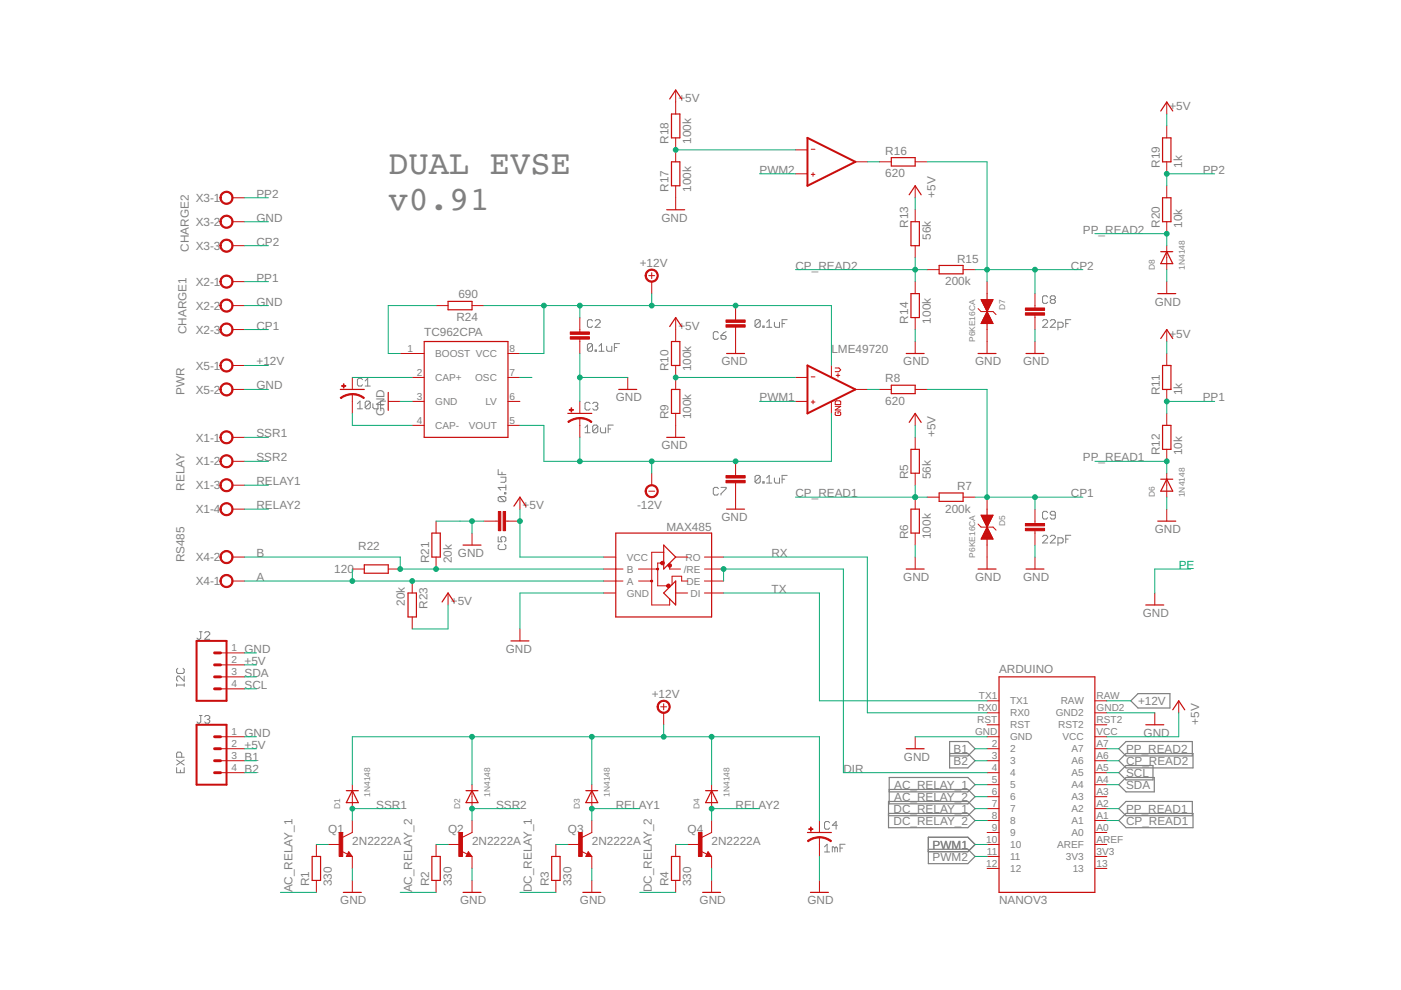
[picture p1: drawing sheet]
<svg xmlns="http://www.w3.org/2000/svg" width="297mm" height="210mm" viewBox="0 0 297 210" stroke-linecap="round" stroke-linejoin="round" font-family="sans-serif">
<g fill="none" stroke="#808080" stroke-width=".21">
<path d="M125.6 68.1l-.3-.3h-.5l-.3 .3v1l.3 .3h.5l.3-.3M125.6 73.1l-.3-.2h-.5l-.3 .2v1.1M125.6 73.1v1.1l-.3 .3h-.5l-.3-.3M125.6 73.1l-1.1 1.1M126.2 74.2h.2v.3h-.2zM126.2 68.1l.2-.3h.6l.3 .3v.2l-1.1 1.1h1.1M127 74.5h1.1M127 73.4l.5-.5v1.6M128.6 73.4v.8l.3 .3h.8v-1.1M130.3 73.7h.5M131.4 72.9h-1.1v1.6M152.3 70.6l-.3-.3h-.5l-.3 .3v1.1l.3 .2h.5l.3-.2"/>
<path d="M152.9 71.1h.8l.2 .3v.3l-.2 .2h-.6l-.2-.2zM153.9 70.3l-1 .8M161.2 68.1l-.3-.3h-.5l-.3 .3v1M161.2 68.1v1l-.3 .3h-.5l-.3-.3M161.2 68.1l-1.1 1M161.7 69.1h.3v.3h-.3zM162.5 69.4h1.1M162.5 68.3l.6-.5v1.6M164.2 68.3v.8l.3 .3h.8v-1.1M165.8 68.6h.6M166.9 67.8h-1.1v1.6M221 68.1l.3-.3h.5l.3 .3v.2l-1.1 1.1h1.1"/>
<path d="M222.1 63l-.3-.3h-.5l-.3 .3v1.1l.3 .2h.5l.3-.2M222.7 68.1l.2-.3h.6l.3 .3v.2l-1.1 1.1h1.1M222.9 63.5l-.2-.3v-.2l.2-.3h.6l.3 .3v.2l-.3 .3M222.9 63.5l-.2 .3v.3l.2 .2h.6l.3-.2v-.3l-.3-.3M222.9 63.5h.6M224.3 69.4h.8l.3-.3v-.5l-.3-.3h-.8v1.7M226 68.6h.5M227 67.8h-1v1.6M75.8 85.6l.5-.6v1.7M75.8 86.7h1.1M76.9 80.5l-.3-.3h-.5l-.3 .3v1.1l.3 .3h.5l.3-.3M77.4 81.9h1.1"/>
<path d="M77.4 80.8l.6-.6v1.7M78.5 85.3v1.1l-.3 .3h-.5l-.3-.3M78.5 85.3l-.3-.3h-.5l-.3 .3v1.1M78.5 85.3l-1.1 1.1M79.1 85.6v.8l.2 .3h.8v-1.1M80.7 85.9h.5M81.8 85h-1.1v1.7M105.6 99.5v1.1h1.7M124 90.7l.6-.6v1.7M124 91.8h1.1M125.1 85.6l-.3-.3h-.5l-.3 .3v1.1l.3 .2h.5l.3-.2M125.7 85.6l.2-.3h.6l.2 .3v.3l-.2 .2"/>
<path d="M126.2 86.1h.3M126.5 86.1l.2 .3v.3l-.2 .2h-.6l-.2-.2M126.7 90.4v1.1l-.2 .3h-.6l-.2-.3M126.7 90.4l-.2-.3h-.6l-.2 .3v1.1M126.7 90.4l-1 1.1M127.3 90.7v.8l.3 .3h.8v-1.1M128.9 91h.6M130 90.1h-1.1v1.7M105.6 113.8v1.1h.8l-.2-.6v-.2l.2-.3h.6l.3 .3v.5l-.3 .3M105.9 105.3l-.3 .2v.6l.3 .3h1.1M105.9 115.4l-.3 .3v.5l.3 .3h1.1l.3-.3v-.5l-.3-.3M105.9 105.3h1.1l.3 .2v.6l-.3 .3"/>
<path d="M105.9 105.3l1.1 1.1M106.2 101.2h1.1v.8l-.3 .3h-.8M106.4 100.1v.5M107 104.5h.3v.2h-.3zM107.3 102.8v1.1M107.3 103.4h-1.7l.6 .5M152.3 103.6l-.3-.3h-.5l-.3 .3v1.1l.3 .3h.5l.3-.3M152.9 103.3h1v.3l-1 1.1v.3M161.2 101.1l-.3-.3h-.5l-.3 .3v1.1M161.2 101.1v1.1l-.3 .2h-.5l-.3-.2M161.2 101.1l-1.1 1.1M161.7 102.2h.3v.2h-.3z"/>
<path d="M162.5 101.3l.6-.5v1.6M162.5 102.4h1.1M164.2 101.3v.9l.3 .2h.8v-1.1M165.8 101.6h.6M166.9 100.8h-1.1v1.6M221 113.8l.3-.3h.5l.3 .3v.2l-1.1 1.1h1.1M222.1 108.7l-.3-.3h-.5l-.3 .3v1.1l.3 .2h.5l.3-.2M222.7 113.8l.2-.3h.6l.3 .3v.2l-1.1 1.1h1.1M223.8 109.2h-.9l-.2-.2v-.3l.2-.3h.6l.3 .3v1.1l-.3 .2h-.6l-.2-.2M224.3 115.1h.8l.3-.2v-.6l-.3-.3h-.8v1.7M226 114.3h.5M227 113.5h-1v1.6"/>
<path d="M42.3 133.9h.5M42.6 133.9v1.4l-.3 .3h-.3l-.2-.3M43.4 134.2l.3-.3h.5l.3 .3v.3l-1.1 1.1h1.1M37.4 145.2h1.7M37.4 145v.5M37.7 141.7l-.3 .3v.5l.3 .3h1.1l.3-.3v-.5l-.3-.3M39.1 143.3v1.1l-1.1-1.1h-.3l-.3 .3v.5l.3 .3M39.1 145v.5M42.3 151.7h.5M42.6 151.7v1.4l-.3 .2h-.3l-.2-.2M43.4 152l.3-.3h.5l.3 .3v.3l-.3 .2M43.9 152.5h.3"/>
<path d="M44.2 152.5l.3 .3v.3l-.3 .2h-.5l-.3-.2M37.4 162.8v1h1.7v-1M37.4 161.1l1.7 1.1M38.2 163.3v.5M38.5 160.5v-.8l-.3-.2h-.5l-.3 .2v.8h1.7M39.1 161.1l-1.7 1.1M174.8 179.6l.6-.6v1.6M175.9 174.5l-.3-.3h-.5l-.3 .3v1l.3 .3h.5l.3-.3M177 179.8l-.3-.2h-.2v1M177 179.8v.8M177 179.8l.3-.2 .2 .2v.8M177.5 175h-1l.8-.8v1.6"/>
<path d="M178.1 179.8h.5M179.2 179h-1.1v1.6M174.8 180.6h1.1"/>
</g>
<path d="M201.3 159.8h3.9l1.5 1.5-1.5 1.5h-3.9v-5.6h3.9l1.5 1.5-1.5 1.6h-3.9M237.2 158.7l1.5-1.5h14.1v3.1h-14.1zM239.8 148.6l1.5-1.5h6.8v3h-6.8zM188.4 172.5h16.8l1.5 1.5-1.5 1.5h-16.8v-5.6h16.8l1.5 1.5-1.5 1.6h-16.8M188.5 167.4h16.7l1.5 1.5-1.5 1.5h-16.7v-5.6h16.7l1.5 1.6-1.5 1.5h-16.7M237.2 163.8l1.5-1.5h5.8v3.1h-5.8zM237.2 166.4l1.5-1.6h6v3.1h-6zM237.2 171.4l1.5-1.5h14.1v3.1h-14.1zM237.2 174l1.5-1.5h14.2v3h-14.2zM237.2 161.3l1.5-1.5h14.2v3h-14.2zM196.8 180.1h8.4l1.5 1.5-1.5 1.5h-8.4v-5.6h8.4l1.5 1.5-1.5 1.6h-8.4" fill="none" stroke="#808080" stroke-width=".25"/>
<g fill="none" stroke="#c90d0c" stroke-width=".25">
<path d="M142 21l1.3-1.9 1.2 1.9M142.4 24.2h1.7v5h-1.7zM142.4 34.3h1.7v5.1h-1.7zM189 33.4h5v1.8h-5zM246.1 23.5l1.3-1.9 1.2 1.9M246.5 29.2h1.8v5.1h-1.8zM141.4 44.5h3.8M192.8 41.3l1.2-1.9 1.3 1.9M193.1 47h1.8v5.1h-1.8zM199.1 56.3h5.1v1.8h-5.1zM246.1 53.4h2.5M246.5 41.9h1.8v5.1h-1.8z"/>
<path d="M247.4 53.4l1.2 2.5h-2.5zM89.9 72.4h17.8v20.3h-17.8zM95 63.9h5.1v1.8h-5.1zM142 69.2l1.3-1.9 1.2 1.9M142.4 72.4h1.7v5.1h-1.7zM154.1 75h3.8M192.1 75h3.8M193.1 62.3h1.8v5h-1.8zM207.4 75h3.8M209.3 62.3v1.2M209.3 68.6v1.3M217.5 75h3.8"/>
<path d="M245.5 62.3h3.8M246.1 71.8l1.3-1.9 1.2 1.9M246.5 77.5h1.8v5.1h-1.8zM72.2 82.6h5M82.3 83.2v3.8M120.4 87.7h5.1M131.2 82.6h3.8M141.4 92.7h3.8M142.4 82.6h1.7v5.1h-1.7zM189 81.7h5v1.8h-5zM192.8 89.6l1.2-1.9 1.3 1.9M193.1 95.3h1.8v5h-1.8z"/>
<path d="M246.5 90.2h1.8v5.1h-1.8zM77.2 119.8h5.1v1.7h-5.1zM91.6 113h1.7v5.1h-1.7zM98.2 115.6h3.8M109 107.3l1.2-1.9 1.3 1.9M130.6 113h20.3v17.8h-20.3zM140.7 115.6l2.6 2.5-2.6 2.5zM154.1 107.9h3.8M193.1 107.9h1.8v5.1h-1.8zM199.1 104.5h5.1v1.8h-5.1zM209.3 107.9v1.3M209.3 114.3v1.3"/>
<path d="M245.5 110.5h3.8M246.1 101.6h2.5M247.4 101.6l1.2 2.5h-2.5zM86.5 125.7h1.8v5.1h-1.8zM93.7 127.6l1.3-1.9 1.3 1.9M108.3 135.9h3.8M143.3 123.2v5.1l-2.6-2.6zM192.1 120.6h3.8M207.4 120.6h3.8M217.5 120.6h3.8M242.9 128.3h3.8M192.1 158.7h3.8"/>
<path d="M211.8 143.5h20.3v45.7h-20.3zM242.9 153.7h3.8M248.6 150.5l1.3-1.9 1.3 1.9M73.4 167.6h2.6M74.7 167.6l1.3 2.6h-2.6zM98.8 167.6h2.5M100.1 167.6l1.2 2.6h-2.5zM124.2 167.6h2.5M125.5 167.6l1.2 2.6h-2.5zM149.6 167.6h2.5M150.9 167.6l1.2 2.6h-2.5zM171.2 176.5h5.1"/>
<path d="M66.2 181.6h1.8v5.1h-1.8zM72.8 189.2h3.8M73.9 181.1l.2 .2h-.4l.2-.5 .5 .7h-.7M91.6 181.6h1.7v5.1h-1.7zM98.2 189.2h3.8M99.3 181.1l.1 .2h-.3l.2-.5 .5 .7h-.7M117 181.6h1.7v5.1h-1.7zM123.6 189.2h3.8M124.7 181.1l.1 .2h-.3l.2-.5 .5 .7h-.7M142.4 181.6h1.7v5.1h-1.7zM149 189.2h3.8M150.1 181.1l.1 .2h-.3l.2-.5 .5 .7h-.7"/>
<path d="M171.8 189.2h3.8"/>
</g>
<g fill="none" stroke="#c90d0c" stroke-width=".21">
<path d="M143.3 19.1v5.1M143.3 29.2v5.1M143.3 39.4v5.1M168.7 36.9h2.5M168.7 31.8h2.5M172 31.6h.8M172 37h.8M172.4 36.6v.8M181.4 34.3h2.5M186.4 34.3h2.6M194 39.4v2.5M194 34.3h2.6"/>
<path d="M247.4 21.6v2.6M247.4 26.7v2.5M247.4 34.3v2.6M247.4 39.4v2.5M49.3 59.7h2.5M49.3 41.9h2.5M49.3 47h2.5M49.3 52.1h2.5M137.5 58.4h1.3M138.2 57.8v1.3M138.2 59.7v2.6M194 44.5v2.5"/>
<path d="M194 52.1v2.5M194 59.7v2.6M196.6 57.2h2.5M204.2 57.2h2.5M209.3 59.7v2.6M247.4 47v2.6M247.4 52.1v5.1M247.4 59.7v2.6M49.3 77.5h2.5M49.3 64.8h2.5M49.3 69.9h2.5M84.9 75h5"/>
<path d="M92.5 64.8h2.5M100.1 64.8h2.5M107.7 75h2.5M122.9 67.3v3.1M122.9 71.9v3.1M143.3 67.3v5.1M143.3 77.5v5.1M156 64.8v3M156 69.4v5.6M172 79.9h.8M176.3 77.5v2.5M177.1 78h.8l.3 .4-.3 .4h-.8"/>
<path d="M177.3 79.6h.8M177.7 79.2v.8M194 67.3v2.6M194 72.4v2.6M207.4 65.4l.6 .7h2.5l.7 .6M208 63.5h2.5l-2.5 5.1h2.5zM208 68.6h2.5M208 63.6h2.5M208.1 63.7h2.4M208.1 68.5h2.4M208.1 68.4h2.3M208.2 63.8h2.2"/>
<path d="M208.2 68.3h2.2M208.2 63.9h2.2M208.2 68.2h2.1M208.2 64h2.1M208.3 64.1h2M208.3 68.1h2M208.3 68h1.9M208.3 64.2h1.9M208.4 67.9h1.8M208.4 64.3h1.8M208.4 67.8h1.7M208.4 64.4h1.7"/>
<path d="M208.5 64.5h1.6M208.5 67.7h1.6M208.5 67.6h1.6M208.5 64.6h1.5M208.6 67.5h1.4M208.6 64.6h1.4M208.6 67.4h1.4M208.6 64.7h1.3M208.7 64.8h1.2M208.7 67.3h1.2M208.7 67.2h1.2M208.7 64.9h1.1"/>
<path d="M208.7 67.1h1.1M208.8 65h1M208.8 67h1M208.8 65.1h.9M208.9 65.2h.8M208.9 66.9h.8M208.9 66.8h.8M208.9 65.3h.8M208.9 66.7h.7M209 65.4h.6M209 66.7h.6M209 65.5h.5"/>
<path d="M209 65.6h.5M209 66.5h.5M209.1 66.5h.4M209.1 65.7h.4M209.1 66.4h.3M209.1 65.8h.3M209.2 66.3h.2M209.2 65.9h.2M209.2 66h.1M209.2 66.2h.1M209.3 69.9v5.1M209.3 66.1h.1"/>
<path d="M219.4 62.3v3M219.4 66.8v3.1M219.4 72.4v2.6M247.4 69.9v2.5M247.4 75v2.5M49.3 82.6h2.5M49.3 92.7h2.5M49.3 97.8h2.5M74.7 80v2.6M74.7 83.6v4.1M82.3 85.1h2.6M87.4 85.1h2.5"/>
<path d="M87.4 80h2.5M87.4 90.2h2.5M107.7 85.1h2.5M107.7 80h2.5M107.7 90.2h2.5M122.9 85.1v2.6M122.9 88.7v4M133.1 80v2.6M143.3 87.7v5M156 97.8v3M168.7 85.1h2.5M168.7 80h2.5"/>
<path d="M172 85.2h.8M172.4 84.8v.8M176.3 85.1v2.6M177.1 86.1h1.1l-1.1 .8h1.1M177.3 87.3l-.2 .2v.4l.2 .2h.8l.1-.2v-.4l-.1-.2h-.4v.4M177.3 85h.8l.1 .2v.6h-1.1v-.6zM181.4 82.6h2.5M186.4 82.6h2.6M194 87.7v2.5M194 92.7v2.6M194 82.6h2.6M247.4 82.6v2.5"/>
<path d="M247.4 87.7v2.5M247.4 95.3v2.5M49.3 102.9h2.5M49.3 107.9h2.5M49.3 118.1h2.5M92.5 110.5v2.5M92.5 118.1v2.5M100.1 113v2.6M102.6 110.5h3.1M107.2 110.5h3M110.2 105.4v2.5M128 118.1h2.6"/>
<path d="M137.5 104.1h1.3M138.2 100.3v2.6M140.2 119.4h-.8v4.8h2.1M140.7 117.1h-2.5v11.2h3.8v-1.3M143.3 118.1h2.5M149.4 118.1h4M156 102.4v5.5M194 100.3v2.6M194 105.4v2.5M194 113v2.6M194 118.1v2.5M196.6 105.4h2.5"/>
<path d="M204.2 105.4h2.5M207.4 111.1l.6 .7h2.5l.7 .6M208 109.2h2.5l-2.5 5.1h2.5zM208 109.3h2.5M208.1 109.4h2.4M208.1 114.2h2.4M208.1 114.1h2.3M208.2 109.5h2.2M208.2 114h2.2M208.2 109.6h2.2M208.2 109.7h2.1M208.2 113.9h2.1"/>
<path d="M208.3 109.8h2M208.3 113.8h2M208.3 113.7h1.9M208.3 109.9h1.9M208.4 113.6h1.8M208.4 110h1.8M208.4 110.1h1.7M208.4 113.5h1.7M208.5 110.2h1.6M208.5 113.4h1.6M208.5 113.3h1.6M208.5 110.3h1.5"/>
<path d="M208.6 113.2h1.4M208.6 110.3h1.4M208.6 110.4h1.4M208.6 113.1h1.4M208.7 110.5h1.2M208.7 113h1.2M208.7 112.9h1.2M208.7 110.6h1.1M208.7 112.8h1.1M208.8 110.7h1M208.8 110.8h1M208.8 112.7h1"/>
<path d="M208.9 110.9h.8M208.9 112.6h.8M208.9 112.5h.8M208.9 111h.8M208.9 112.4h.7M209 111.1h.6M209 111.2h.6M209 112.4h.6M209 111.3h.5M209 112.2h.5M209.1 112.2h.4M209.1 111.4h.4"/>
<path d="M209.1 112.1h.3M209.1 111.5h.3M209.2 111.6h.2M209.2 112h.2M209.2 111.7h.1M209.2 111.9h.1M209.3 105.4v2.5M209.3 115.6v5M209.3 111.8h.1M219.4 107.9v3.1M219.4 112.5v3.1M219.4 118.1v2.5"/>
<path d="M247.4 100.3v5.1M247.4 107.9v2.6M46.8 138.4h5M49.3 123.2h2.5M74.7 120.6h2.5M82.3 120.6h2.6M87.4 123.2v2.5M87.4 130.8v2.5M95 125.7v2.6M110.2 133.3v2.6M128 120.6h4.1M128 123.2h4.1"/>
<path d="M128 125.7h2.6M135.4 120.6h4M135.4 123.2h2.8M142 120.1v.5h2.3M143.3 125.7h2.5M145.8 123.2h-1.3v-1h-2v1.8M149.4 120.6h4M149.4 123.2h4M149.4 125.7h4M244.8 125.7v2.6M46.8 158.7h5M46.8 156.2h5"/>
<path d="M46.8 141h5M46.8 143.5h5M46.8 146h5M140.1 149.9h1.3M140.7 149.2v1.3M140.7 151.1v2.6M194 156.2v2.5M209.3 158.7h2.5M209.3 156.2h2.5M209.3 151.1h2.5M209.3 148.6h2.5M209.3 153.7h2.5"/>
<path d="M232.1 158.7h2.6M232.1 156.2h2.6M232.1 151.1h2.6M232.1 148.6h2.6M232.1 153.7h2.6M244.8 151.1v2.6M249.9 148.6v2.5M46.8 161.3h5M46.8 163.8h5M67.1 179v2.6M69.6 179h2.6M74.7 166.4v5"/>
<path d="M74.7 174v2.5l-2 1M92.5 179v2.6M95 179h2.5M100.1 166.4v5M100.1 174v2.5l-2.1 1M117.9 179v2.6M120.4 179h2.5M125.5 166.4v5M125.5 174v2.5l-2.1 1M143.3 179v2.6M145.8 179h2.5M150.9 166.4v5"/>
<path d="M150.9 174v2.5l-2.1 1M173.7 174v2.5M173.7 177.5v4.1M209.3 161.3h2.5M209.3 163.8h2.5M209.3 166.4h2.5M209.3 168.9h2.5M209.3 171.4h2.5M209.3 174h2.5M209.3 176.5h2.5M209.3 179h2.5M232.1 161.3h2.6"/>
<path d="M232.1 163.8h2.6M232.1 166.4h2.6M232.1 168.9h2.6M232.1 171.4h2.6M232.1 174h2.6M232.1 176.5h2.6M232.1 179h2.6M67.1 186.7v2.5M72.5 180.5l1.2 .6M73.9 180.6l.8 1h-1.3zM74.7 181.6v2.5M74.7 186.7v2.5"/>
<path d="M92.5 186.7v2.5M97.9 180.5l1.2 .6M99.3 180.6l.8 1h-1.3zM100.1 181.6v2.5M100.1 186.7v2.5M117.9 186.7v2.5M123.3 180.5l1.2 .6M124.7 180.6l.8 1h-1.3zM125.5 181.6v2.5M125.5 186.7v2.5M143.3 186.7v2.5M148.6 180.5l1.3 .6"/>
<path d="M150.1 180.6l.8 1h-1.3zM150.9 181.6v2.5M150.9 186.7v2.5M173.7 186.7v2.5M209.3 181.6h2.5M209.3 184.1h2.5M232.1 181.6h2.6M232.1 184.1h2.6"/>
</g>
<g fill="#c90d0c" stroke="#c90d0c" stroke-width=".21">
<path d="M137.2 103.2a1.4 1.4 0 0 1 2.2 .2 1.4 1.4 0 0 1-.9 2.1 1.4 1.4 0 0 1-1.7-1.4h.2a1.15 1.15 0 0 1 1.7-1 1.15 1.15 0 0 1 .2 1.9 1.15 1.15 0 0 1-1.8-.6l-.1-.3h-.2z" fill-rule="evenodd"/>
<path d="M137.2 57.5a1.39 1.39 0 0 1 2.2 .2 1.39 1.39 0 0 1-.9 2.1 1.39 1.39 0 0 1-1.7-1.4h.2a1.15 1.15 0 0 1 1.6-1 1.15 1.15 0 0 1 .3 1.9 1.15 1.15 0 0 1-1.8-.6l-.1-.3h-.2z" fill-rule="evenodd"/>
<path d="M139.7 148.9a1.39 1.39 0 0 1 2.2 .2 1.39 1.39 0 0 1-.8 2.1 1.39 1.39 0 0 1-1.8-1.3h.3a1.15 1.15 0 0 1 1.6-1.1 1.15 1.15 0 0 1 .3 1.9 1.15 1.15 0 0 1-1.9-.6v-.2h-.3z" fill-rule="evenodd"/>
<path d="M47 76.5a1.39 1.39 0 0 1 2.2 .3 1.39 1.39 0 0 1-.8 2 1.39 1.39 0 0 1-1.8-1.3h.3a1.14 1.14 0 0 1 1.6-1.1 1.14 1.14 0 0 1 .3 1.9 1.14 1.14 0 0 1-1.9-.5v-.3h-.3z" fill-rule="evenodd"/>
<path d="M47 81.6a1.39 1.39 0 0 1 2.2 .3 1.39 1.39 0 0 1-.8 2 1.39 1.39 0 0 1-1.8-1.3h.3a1.14 1.14 0 0 1 1.6-1.1 1.14 1.14 0 0 1 .3 1.9 1.14 1.14 0 0 1-1.9-.6v-.2h-.3z" fill-rule="evenodd"/>
<path d="M47 91.8a1.4 1.4 0 0 1 2.2 .2 1.4 1.4 0 0 1-.8 2.1 1.4 1.4 0 0 1-1.8-1.4h.3a1.14 1.14 0 0 1 1.6-1 1.14 1.14 0 0 1 .3 1.9 1.14 1.14 0 0 1-1.9-.6v-.3h-.3z" fill-rule="evenodd"/>
<path d="M47 96.8a1.4 1.4 0 0 1 2.2 .3 1.4 1.4 0 0 1-.8 2 1.4 1.4 0 0 1-1.8-1.3h.3a1.14 1.14 0 0 1 1.6-1.1 1.14 1.14 0 0 1 .3 1.9 1.14 1.14 0 0 1-1.9-.5v-.3h-.3z" fill-rule="evenodd"/>
<path d="M47 101.9a1.4 1.4 0 0 1 2.2 .3 1.4 1.4 0 0 1-.8 2 1.4 1.4 0 0 1-1.8-1.3h.3a1.14 1.14 0 0 1 1.6-1.1 1.14 1.14 0 0 1 .3 1.9 1.14 1.14 0 0 1-1.9-.5v-.3h-.3z" fill-rule="evenodd"/>
<path d="M47 107a1.4 1.4 0 0 1 2.2 .2 1.4 1.4 0 0 1-.8 2.1 1.4 1.4 0 0 1-1.8-1.4h.3a1.14 1.14 0 0 1 1.6-1 1.14 1.14 0 0 1 .3 1.9 1.14 1.14 0 0 1-1.9-.6v-.3h-.3z" fill-rule="evenodd"/>
<path d="M122.9 88.5l1.4 .2 1.2 .7-.2 .2-1.3-.7-1.1-.1z" fill-rule="evenodd"/>
<path d="M120.4 89.4l1.2-.6 1.3-.3v.3l-1 .1-1.4 .7z" fill-rule="evenodd"/>
<path d="M74.7 83.4l1.4 .3 1.2 .6-.2 .2-1.4-.7-1-.1z" fill-rule="evenodd"/>
<path d="M72.1 84.3l1.2-.6 1.4-.2v.2l-1 .1-1.4 .7z" fill-rule="evenodd"/>
<path d="M173.7 177.4l1.4 .2 1.2 .7-.2 .2-1.3-.7-1.1-.1z" fill-rule="evenodd"/>
<path d="M171.2 178.3l1.2-.7 1.3-.2v.3l-1.5 .2-.9 .6z" fill-rule="evenodd"/>
<path d="M47 58.8a1.39 1.39 0 0 1 2.2 .2 1.39 1.39 0 0 1-.8 2.1 1.39 1.39 0 0 1-1.8-1.4h.3a1.14 1.14 0 0 1 1.6-1.1 1.14 1.14 0 0 1 .3 1.9 1.14 1.14 0 0 1-1.9-.5v-.3h-.3z" fill-rule="evenodd"/>
<path d="M47 63.8a1.39 1.39 0 0 1 2.2 .3 1.39 1.39 0 0 1-.8 2 1.39 1.39 0 0 1-1.8-1.3h.3a1.14 1.14 0 0 1 1.6-1.1 1.14 1.14 0 0 1 .3 1.9 1.14 1.14 0 0 1-1.9-.5v-.3h-.3z" fill-rule="evenodd"/>
<path d="M47 68.9a1.39 1.39 0 0 1 2.2 .3 1.39 1.39 0 0 1-.8 2 1.39 1.39 0 0 1-1.8-1.3h.3a1.14 1.14 0 0 1 1.6-1.1 1.14 1.14 0 0 1 .3 1.9 1.14 1.14 0 0 1-1.9-.6v-.2h-.3z" fill-rule="evenodd"/>
<path d="M47 41a1.4 1.4 0 0 1 2.2 .2 1.4 1.4 0 0 1-.8 2.1 1.4 1.4 0 0 1-1.8-1.4h.3a1.14 1.14 0 0 1 1.6-1 1.14 1.14 0 0 1 .3 1.9 1.14 1.14 0 0 1-1.9-.6v-.3h-.3z" fill-rule="evenodd"/>
<path d="M47 46.1a1.39 1.39 0 0 1 2.2 .2 1.39 1.39 0 0 1-.8 2.1 1.39 1.39 0 0 1-1.8-1.4h.3a1.14 1.14 0 0 1 1.6-1 1.14 1.14 0 0 1 .3 1.9 1.14 1.14 0 0 1-1.9-.6v-.3h-.3z" fill-rule="evenodd"/>
<path d="M47 51.1a1.39 1.39 0 0 1 2.2 .3 1.39 1.39 0 0 1-.8 2 1.39 1.39 0 0 1-1.8-1.3h.3a1.14 1.14 0 0 1 1.6-1.1 1.14 1.14 0 0 1 .3 1.9 1.14 1.14 0 0 1-1.9-.5v-.3h-.3z" fill-rule="evenodd"/>
<path d="M47 122.2a1.39 1.39 0 0 1 2.2 .3 1.39 1.39 0 0 1-.8 2 1.39 1.39 0 0 1-1.8-1.3h.3a1.14 1.14 0 0 1 1.6-1.1 1.14 1.14 0 0 1 .3 1.9 1.14 1.14 0 0 1-1.9-.5v-.3h-.3z" fill-rule="evenodd"/>
<path d="M47 117.2a1.4 1.4 0 0 1 2.2 .2 1.4 1.4 0 0 1-.8 2.1 1.4 1.4 0 0 1-1.8-1.4h.3a1.14 1.14 0 0 1 1.6-1 1.14 1.14 0 0 1 .3 1.9 1.14 1.14 0 0 1-1.9-.6v-.3h-.3z" fill-rule="evenodd"/>
<path d="M141.6 119.7a.38 .38 0 0 1 .7-.1 .38 .38 0 0 1-.2 .6 .38 .38 0 0 1-.5-.3l.4-.1 .1 .1-.1 .1-.4-.1z" fill-rule="evenodd"/>
<path d="M140.1 119.2a.38 .38 0 0 1 .6-.1 .38 .38 0 0 1-.1 .6 .38 .38 0 0 1-.5-.3l.4-.1 .1 .1-.1 .1-.4-.1z" fill-rule="evenodd"/>
<path d="M141.4 124a.38 .38 0 0 1 .6-.1 .38 .38 0 0 1-.1 .6 .38 .38 0 0 1-.5-.3l.3-.1 .2 .1-.2 .1-.3-.1z" fill-rule="evenodd"/>
<path d="M139.3 120.5h.3v.3h-.3l-.1-.2h.3h-.3z" fill-rule="evenodd"/>
<path d="M138 123h.3v.3h-.3v-.1l.2-.1-.2 .1z" fill-rule="evenodd"/>
</g>
<path d="M171.2 29.2l10.2 5.1-10.2 5.1zM171.2 77.5l10.2 5.1-10.2 5.1zM41.7 135.9h6.3v12.7h-6.3zM41.7 153.7h6.3v12.7h-6.3z" fill="none" stroke="#c90d0c" stroke-width=".42"/>
<path d="M45.5 138.4h1.3M45.5 143.5h1.3M45.5 141h1.3M45.5 146h1.3M45.5 158.7h1.3M45.5 156.2h1.3M45.5 161.3h1.3M45.5 163.8h1.3" fill="none" stroke="#c90d0c" stroke-width=".61"/>
<g fill="#c90d0c" stroke="#c90d0c" stroke-width=".21">
<path d="M71.9 176.5h.8v5.1h-.8z"/>
<path d="M122.7 176.5h.7v5.1h-.7z"/>
<path d="M148.1 176.5h.7v5.1h-.7z"/>
<path d="M120.7 86.8h.9v.2h-.9z"/>
<path d="M121.1 86.5h.1v.9h-.1z"/>
<path d="M72.4 81.8h.9v.1h-.9z"/>
<path d="M72.8 81.4h.1v.9h-.1z"/>
<path d="M171.5 175.7h.9v.2h-.9z"/>
<path d="M171.9 175.3h.1v.9h-.1z"/>
<path d="M120.9 71.4h4.1v.5h-4.1z"/>
<path d="M120.9 70.4h4.1v.5h-4.1z"/>
<path d="M97.3 176.5h.7v5.1h-.7z"/>
<path d="M106.7 108.5h.5v4h-.5z"/>
<path d="M105.7 108.5h.5v4h-.5z"/>
<path d="M153.9 68.9h4.1v.5h-4.1z"/>
<path d="M153.9 67.8h4.1v.5h-4.1z"/>
<path d="M153.9 100.8h4.1v.5h-4.1z"/>
<path d="M153.9 101.9h4.1v.5h-4.1z"/>
<path d="M217.4 66.3h4.1v.5h-4.1z"/>
<path d="M217.4 65.3h4.1v.5h-4.1z"/>
<path d="M217.4 112h4.1v.5h-4.1z"/>
<path d="M217.4 111h4.1v.5h-4.1z"/>
</g>
<g fill="none" stroke="#0dab76" stroke-width=".21">
<path d="M143.3 31.8h25.4M161 36.9h7.7M183.9 34.3h2.5M196.6 34.3h12.7v25.4M247.4 24.2v2.5M257.5 36.9h-10.1v2.5M51.8 47h5.1M51.8 52.1h5.1M51.8 59.7h5.1M51.8 41.9h5.1M168.7 57.2h27.9M194 41.9v2.6"/>
<path d="M194 54.6v5.1M206.7 57.2h22.9M219.4 57.2v5.1M232.1 49.6h15.3v2.5M247.4 57.2v2.5M51.8 64.8h5.1M51.8 77.5h5.1M51.8 69.9h5.1M92.5 64.8h-10.2v10.2h2.6M102.6 64.8h73.7v12.7M115.3 64.8v10.2h-5.1M122.9 64.8v2.5"/>
<path d="M122.9 75v10.1M138.2 62.3v2.5M194 69.9v2.5M219.4 69.9v2.5M247.4 72.4v2.6M51.8 82.6h5.1M51.8 97.8h5.1M51.8 92.7h5.1M74.7 87.7v2.5h12.7M74.7 80h12.7M84.9 85.1h2.5M110.2 80h2.6"/>
<path d="M122.9 92.7v5.1M122.9 80h10.2M138.2 97.8v2.5M143.3 80h25.4M161 85.1h7.7M176.3 87.7v10.1h-61v-7.6h-5.1M183.9 82.6h2.5M194 90.2v2.5M196.6 82.6h12.7v22.8M232.1 97.8h15.3v2.5M257.5 85.1h-10.1v2.6M51.8 118.1h33.1v2.5h43.1"/>
<path d="M51.8 102.9h5.1M51.8 107.9h5.1M92.5 110.5h10.1M100.1 110.5v2.5M110.2 107.9v10.2h17.8M153.4 118.1h30.5v33h25.4M168.7 105.4h27.9M194 102.9v2.5M194 115.6v2.5M206.7 105.4h22.9M219.4 105.4v2.5M219.4 115.6v2.5"/>
<path d="M247.4 105.4v2.5M51.8 138.4h2.6M51.8 123.2h76.2M74.7 120.6v2.6M95 128.3v5h-7.6M128 125.7h-17.8v7.6M153.4 123.2v-2.6h25.4v43.2h30.5M153.4 125.7h20.3v22.9h35.6M252.5 120.6h-7.7v5.1M51.8 156.2h2.6M51.8 146h2.6M51.8 143.5h2.6"/>
<path d="M51.8 158.7h2.6M51.8 141h2.6M100.1 156.2v10.2M125.5 156.2v10.2M140.7 153.7v2.5M150.9 156.2v10.2M194 156.2h15.3M206.7 158.7h2.6M234.7 151.1h10.1M234.7 148.6h5.1M234.7 158.7h2.5M249.9 151.1v5.1h-15.2"/>
<path d="M51.8 163.8h2.6M51.8 161.3h2.6M67.1 179h2.5M74.7 166.4v-10.2h99v17.8M84.9 171.4h-10.2v2.6M92.5 179h2.5M110.2 171.4h-10.1v2.6M117.9 179h2.5M135.6 171.4h-10.1v2.6M143.3 179h2.5M161 171.4h-10.1v2.6M206.7 166.4h2.6"/>
<path d="M206.7 171.4h2.6M206.7 174h2.6M206.7 179h2.6M206.7 161.3h2.6M206.7 168.9h2.6M234.7 163.8h2.5M234.7 166.4h2.5M234.7 171.4h2.5M234.7 174h2.5M234.7 161.3h2.5M59.5 189.2h7.6M74.7 184.1v2.6"/>
<path d="M84.9 189.2h7.6M100.1 184.1v2.6M110.2 189.2h7.7M125.5 184.1v2.6M135.6 189.2h7.7M150.9 184.1v2.6M173.7 181.6v5.1M206.7 181.6h2.6"/>
</g>
<g fill="#0dab76" stroke="#0dab76" stroke-width=".21">
<circle cx="122.9" cy="80" r=".51"/>
<circle cx="100.1" cy="110.5" r=".51"/>
<circle cx="122.9" cy="64.8" r=".51"/>
<circle cx="138.2" cy="64.8" r=".51"/>
<circle cx="115.3" cy="64.8" r=".51"/>
<circle cx="156" cy="64.8" r=".51"/>
<circle cx="125.5" cy="156.2" r=".51"/>
<circle cx="140.7" cy="156.2" r=".51"/>
<circle cx="150.9" cy="156.2" r=".51"/>
<circle cx="100.1" cy="156.2" r=".51"/>
<circle cx="209.3" cy="105.4" r=".51"/>
<circle cx="219.4" cy="105.4" r=".51"/>
<circle cx="143.3" cy="80" r=".51"/>
<circle cx="247.4" cy="97.8" r=".51"/>
<circle cx="138.2" cy="97.8" r=".51"/>
<circle cx="122.9" cy="97.8" r=".51"/>
<circle cx="156" cy="97.8" r=".51"/>
<circle cx="74.7" cy="171.4" r=".51"/>
<circle cx="125.5" cy="171.4" r=".51"/>
<circle cx="150.9" cy="171.4" r=".51"/>
<circle cx="153.4" cy="120.6" r=".51"/>
<circle cx="110.2" cy="110.5" r=".51"/>
<circle cx="143.3" cy="31.8" r=".51"/>
<circle cx="194" cy="57.2" r=".51"/>
<circle cx="209.3" cy="57.2" r=".51"/>
<circle cx="219.4" cy="57.2" r=".51"/>
<circle cx="194" cy="105.4" r=".51"/>
<circle cx="247.4" cy="85.1" r=".51"/>
<circle cx="247.4" cy="49.6" r=".51"/>
<circle cx="247.4" cy="36.9" r=".51"/>
<circle cx="100.1" cy="171.4" r=".51"/>
<circle cx="87.4" cy="123.2" r=".51"/>
<circle cx="74.7" cy="123.2" r=".51"/>
<circle cx="92.5" cy="120.6" r=".51"/>
<circle cx="84.9" cy="120.6" r=".51"/>
</g>
<g font-size="7.2" fill="#808080">
<text x="82.3" y="36.9">DUAL EVSE</text>
<text x="82.3" y="44.5">v0.91</text>
</g>
<g font-size="2.5" fill="#808080">
<text x="143.8" y="21.6">+5V</text>
<text x="247.9" y="23.4">+5V</text>
<text x="141.8" y="30.5" transform="rotate(-90 141.8 30.5)">R18</text>
<text x="146.6" y="30.5" transform="rotate(-90 146.6 30.5)">100k</text>
<text x="187.7" y="32.8">R16</text>
<text x="245.9" y="35.6" transform="rotate(-90 245.9 35.6)">R19</text>
<text x="250.7" y="35.6" transform="rotate(-90 250.7 35.6)">1k</text>
<text x="54.4" y="41.9">PP2</text>
<text x="141.8" y="40.7" transform="rotate(-90 141.8 40.7)">R17</text>
<text x="146.6" y="40.7" transform="rotate(-90 146.6 40.7)">100k</text>
<text x="161" y="36.9">PWM2</text>
<text x="187.7" y="37.6">620</text>
<text x="198.4" y="41.9" transform="rotate(-90 198.4 41.9)">+5V</text>
<text x="255" y="36.9">PP2</text>
<text x="41.5" y="42.8">X3-1</text>
<text x="41.5" y="47.9">X3-2</text>
<text x="54.4" y="47">GND</text>
<text x="140.2" y="47">GND</text>
<text x="40" y="53.4" transform="rotate(-90 40 53.4)">CHARGE2</text>
<text x="41.5" y="53">X3-3</text>
<text x="54.4" y="52.1">CP2</text>
<text x="192.5" y="48.3" transform="rotate(-90 192.5 48.3)">R13</text>
<text x="197.3" y="50.8" transform="rotate(-90 197.3 50.8)">56k</text>
<text x="229.6" y="49.6">PP_READ2</text>
<text x="245.9" y="48.3" transform="rotate(-90 245.9 48.3)">R20</text>
<text x="250.7" y="48.3" transform="rotate(-90 250.7 48.3)">10k</text>
<text x="54.4" y="59.7">PP1</text>
<text x="135.6" y="56.5">+12V</text>
<text x="168.6" y="57.2">CP_READ2</text>
<text x="202.9" y="55.7">R15</text>
<text x="227.1" y="57.2">CP2</text>
<text x="41.5" y="60.6">X2-1</text>
<text x="41.5" y="65.7">X2-2</text>
<text x="54.4" y="64.8">GND</text>
<text x="97.2" y="63.3">690</text>
<text x="200.4" y="60.5">200k</text>
<text x="244.8" y="64.8">GND</text>
<text x="39.5" y="70.9" transform="rotate(-90 39.5 70.9)">CHARGE1</text>
<text x="41.5" y="70.8">X2-3</text>
<text x="54.4" y="69.9">CP1</text>
<text x="89.9" y="71.1">TC962CPA</text>
<text x="96.8" y="68.1">R24</text>
<text x="143.8" y="69.9">+5V</text>
<text x="192.5" y="68.6" transform="rotate(-90 192.5 68.6)">R14</text>
<text x="197.3" y="68.6" transform="rotate(-90 197.3 68.6)">100k</text>
<text x="247.9" y="71.6">+5V</text>
<text x="54.4" y="77.5">+12V</text>
<text x="152.9" y="77.5">GND</text>
<text x="176.3" y="74.9">LME49720</text>
<text x="191.5" y="77.5">GND</text>
<text x="206.7" y="77.5">GND</text>
<text x="216.9" y="77.5">GND</text>
<text x="39.1" y="83.7" transform="rotate(-90 39.1 83.7)">PWR</text>
<text x="41.5" y="78.4">X5-1</text>
<text x="41.5" y="83.5">X5-2</text>
<text x="54.4" y="82.6">GND</text>
<text x="141.8" y="78.8" transform="rotate(-90 141.8 78.8)">R10</text>
<text x="146.6" y="78.8" transform="rotate(-90 146.6 78.8)">100k</text>
<text x="187.7" y="81.1">R8</text>
<text x="245.9" y="83.8" transform="rotate(-90 245.9 83.8)">R11</text>
<text x="250.7" y="83.8" transform="rotate(-90 250.7 83.8)">1k</text>
<text x="81.5" y="88.1" transform="rotate(-90 81.5 88.1)">GND</text>
<text x="130.6" y="85.1">GND</text>
<text x="141.8" y="88.9" transform="rotate(-90 141.8 88.9)">R9</text>
<text x="146.6" y="88.9" transform="rotate(-90 146.6 88.9)">100k</text>
<text x="161" y="85.1">PWM1</text>
<text x="187.7" y="85.9">620</text>
<text x="255" y="85.1">PP1</text>
<text x="41.5" y="93.6">X1-1</text>
<text x="54.4" y="92.7">SSR1</text>
<text x="140.2" y="95.3">GND</text>
<text x="198.4" y="92.7" transform="rotate(-90 198.4 92.7)">+5V</text>
<text x="41.5" y="98.7">X1-2</text>
<text x="54.4" y="97.8">SSR2</text>
<text x="192.5" y="101.6" transform="rotate(-90 192.5 101.6)">R5</text>
<text x="197.3" y="101.6" transform="rotate(-90 197.3 101.6)">56k</text>
<text x="229.6" y="97.8">PP_READ1</text>
<text x="245.9" y="96.5" transform="rotate(-90 245.9 96.5)">R12</text>
<text x="250.7" y="96.5" transform="rotate(-90 250.7 96.5)">10k</text>
<text x="39.1" y="104" transform="rotate(-90 39.1 104)">RELAY</text>
<text x="41.5" y="103.8">X1-3</text>
<text x="54.4" y="102.9">RELAY1</text>
<text x="54.4" y="108">RELAY2</text>
<text x="110.8" y="108">+5V</text>
<text x="135.1" y="107.8">-12V</text>
<text x="168.6" y="105.4">CP_READ1</text>
<text x="202.9" y="103.9">R7</text>
<text x="227.1" y="105.4">CP1</text>
<text x="41.5" y="108.8">X1-4</text>
<text x="141.3" y="112.5">MAX485</text>
<text x="152.9" y="110.5">GND</text>
<text x="200.4" y="108.7">200k</text>
<text x="244.8" y="113">GND</text>
<text x="39.1" y="119.3" transform="rotate(-90 39.1 119.3)">RS485</text>
<text x="41.5" y="119">X4-2</text>
<text x="54.4" y="118.1">B</text>
<text x="76" y="116.6">R22</text>
<text x="91" y="119.4" transform="rotate(-90 91 119.4)">R21</text>
<text x="95.8" y="119.4" transform="rotate(-90 95.8 119.4)">20k</text>
<text x="97.1" y="118.1">GND</text>
<text x="163.6" y="118.1">RX</text>
<text x="192.5" y="114.3" transform="rotate(-90 192.5 114.3)">R6</text>
<text x="197.3" y="114.3" transform="rotate(-90 197.3 114.3)">100k</text>
<text x="41.5" y="124.1">X4-1</text>
<text x="54.4" y="123.2">A</text>
<text x="70.9" y="121.4">120</text>
<text x="163.6" y="125.7">TX</text>
<text x="191.5" y="123.2">GND</text>
<text x="206.7" y="123.2">GND</text>
<text x="216.9" y="123.2">GND</text>
<text x="85.9" y="128.5" transform="rotate(-90 85.9 128.5)">20k</text>
<text x="90.7" y="129" transform="rotate(-90 90.7 129)">R23</text>
<text x="95.6" y="128.3">+5V</text>
<text x="242.3" y="130.8">GND</text>
<text x="51.8" y="138.4">GND</text>
<text x="51.8" y="143.5">SDA</text>
<text x="51.8" y="141">+5V</text>
<text x="107.2" y="138.4">GND</text>
<text x="211.8" y="142.7">ARDUINO</text>
<text x="51.8" y="146">SCL</text>
<text x="138.2" y="148">+12V</text>
<text x="241.3" y="149.5">+12V</text>
<text x="254.2" y="153.7" transform="rotate(-90 254.2 153.7)">+5V</text>
<text x="51.8" y="156.2">GND</text>
<text x="51.8" y="161.3">B1</text>
<text x="51.8" y="158.7">+5V</text>
<text x="191.7" y="161.3">GND</text>
<text x="202.2" y="159.6">B1</text>
<text x="238.7" y="159.6">PP_READ2</text>
<text x="242.4" y="156.2">GND</text>
<text x="51.8" y="163.8">B2</text>
<text x="178.8" y="163.8">DIR</text>
<text x="189.6" y="167.3">AC_RELAY_1</text>
<text x="202.2" y="162.2">B2</text>
<text x="238.7" y="164.7">SCL</text>
<text x="238.7" y="167.2">SDA</text>
<text x="238.7" y="162.2">CP_READ2</text>
<text x="79.8" y="171.4">SSR1</text>
<text x="105.2" y="171.4">SSR2</text>
<text x="130.6" y="171.4">RELAY1</text>
<text x="156" y="171.4">RELAY2</text>
<text x="189.4" y="172.3">DC_RELAY_1</text>
<text x="189.6" y="169.8">AC_RELAY_2</text>
<text x="238.7" y="172.3">PP_READ1</text>
<text x="69.6" y="176.5">Q1</text>
<text x="74.7" y="179.1">2N2222A</text>
<text x="95" y="176.5">Q2</text>
<text x="100.1" y="179.1">2N2222A</text>
<text x="120.4" y="176.5">Q3</text>
<text x="125.5" y="179.1">2N2222A</text>
<text x="145.8" y="176.5">Q4</text>
<text x="150.9" y="179.1">2N2222A</text>
<text x="189.4" y="174.9">DC_RELAY_2</text>
<text x="197.7" y="179.9">PWM1</text>
<text x="238.7" y="174.9">CP_READ1</text>
<text x="197.7" y="182.5">PWM2</text>
<text x="62" y="189.2" transform="rotate(-90 62 189.2)">AC_RELAY_1</text>
<text x="65.6" y="187.9" transform="rotate(-90 65.6 187.9)">R1</text>
<text x="70.4" y="187.9" transform="rotate(-90 70.4 187.9)">330</text>
<text x="72.2" y="191.8">GND</text>
<text x="87.4" y="189.2" transform="rotate(-90 87.4 189.2)">AC_RELAY_2</text>
<text x="91" y="187.9" transform="rotate(-90 91 187.9)">R2</text>
<text x="95.8" y="187.9" transform="rotate(-90 95.8 187.9)">330</text>
<text x="97.5" y="191.8">GND</text>
<text x="112.8" y="189.2" transform="rotate(-90 112.8 189.2)">DC_RELAY_1</text>
<text x="116.4" y="187.9" transform="rotate(-90 116.4 187.9)">R3</text>
<text x="121.2" y="187.9" transform="rotate(-90 121.2 187.9)">330</text>
<text x="122.9" y="191.8">GND</text>
<text x="138.2" y="189.2" transform="rotate(-90 138.2 189.2)">DC_RELAY_2</text>
<text x="141.8" y="187.9" transform="rotate(-90 141.8 187.9)">R4</text>
<text x="146.6" y="187.9" transform="rotate(-90 146.6 187.9)">330</text>
<text x="148.3" y="191.8">GND</text>
<text x="171.2" y="191.8">GND</text>
<text x="211.8" y="191.8">NANOV3</text>
</g>
<text font-size="2.5" fill="#0dab76" x="249.9" y="120.7">PE</text>
<g font-size="2.1" fill="#808080">
<text x="86.4" y="74.6">1</text>
<text x="92.3" y="75.7">BOOST VCC</text>
<text x="108.1" y="74.6">8</text>
<text x="88.4" y="79.7">2</text>
<text x="92.3" y="80.8">CAP+</text>
<text x="100.7" y="80.8">OSC</text>
<text x="108.1" y="79.7">7</text>
<text x="88.4" y="89.8">4</text>
<text x="88.4" y="84.7">3</text>
<text x="92.3" y="85.9">GND</text>
<text x="102.9" y="85.9">LV</text>
<text x="108.1" y="84.7">6</text>
<text x="108.1" y="89.8">5</text>
<text x="92.3" y="90.9">CAP-</text>
<text x="99.4" y="90.9">VOUT</text>
<text x="132.9" y="118.9">VCC</text>
<text x="145.3" y="118.9">RO</text>
<text x="132.9" y="124">A</text>
<text x="132.9" y="121.4">B</text>
<text x="145" y="121.4">/RE</text>
<text x="145.6" y="124">DE</text>
<text x="132.9" y="126.5">GND</text>
<text x="146.4" y="126.5">DI</text>
<text x="49.1" y="138.1">1</text>
<text x="49.1" y="140.6">2</text>
<text x="49.1" y="143.2">3</text>
<text x="49.1" y="145.7">4</text>
<text x="207.5" y="148.2">TX1</text>
<text x="214.2" y="149.3">TX1</text>
<text x="224.9" y="149.3">RAW</text>
<text x="232.5" y="148.2">RAW</text>
<text x="49.1" y="155.8">1</text>
<text x="206.7" y="155.8">GND</text>
<text x="207.2" y="153.3">RST</text>
<text x="207.3" y="150.8">RX0</text>
<text x="214.2" y="154.4">RST</text>
<text x="214.2" y="151.9">RX0</text>
<text x="223.9" y="151.9">GND2</text>
<text x="224.3" y="154.4">RST2</text>
<text x="232.5" y="150.8">GND2</text>
<text x="232.5" y="153.3">RST2</text>
<text x="232.5" y="155.8">VCC</text>
<text x="49.1" y="158.4">2</text>
<text x="49.1" y="160.9">3</text>
<text x="210.3" y="158.4">2</text>
<text x="210.3" y="160.9">3</text>
<text x="214.2" y="159.5">2</text>
<text x="214.2" y="157">GND</text>
<text x="225.3" y="157">VCC</text>
<text x="227.2" y="159.5">A7</text>
<text x="232.5" y="158.4">A7</text>
<text x="232.5" y="160.9">A6</text>
<text x="49.1" y="163.5">4</text>
<text x="210.3" y="163.5">4</text>
<text x="210.3" y="166">5</text>
<text x="214.2" y="162">3</text>
<text x="214.2" y="164.6">4</text>
<text x="214.2" y="167.1">5</text>
<text x="227.2" y="162">A6</text>
<text x="227.2" y="167.1">A4</text>
<text x="227.2" y="164.6">A5</text>
<text x="232.5" y="166">A4</text>
<text x="232.5" y="163.5">A5</text>
<text x="210.3" y="168.5">6</text>
<text x="210.3" y="171.1">7</text>
<text x="210.3" y="173.6">8</text>
<text x="214.2" y="169.7">6</text>
<text x="214.2" y="172.2">7</text>
<text x="227.2" y="172.2">A2</text>
<text x="227.2" y="169.7">A3</text>
<text x="232.5" y="173.6">A1</text>
<text x="232.5" y="171.1">A2</text>
<text x="232.5" y="168.5">A3</text>
<text x="209.1" y="178.7">10</text>
<text x="210.3" y="176.2">9</text>
<text x="214.2" y="174.7">8</text>
<text x="214.2" y="177.3">9</text>
<text x="214.2" y="179.8">10</text>
<text x="224.1" y="179.8">AREF</text>
<text x="227.2" y="177.3">A0</text>
<text x="227.2" y="174.7">A1</text>
<text x="232.5" y="176.2">A0</text>
<text x="232.5" y="178.7">AREF</text>
<text x="209.1" y="183.8">12</text>
<text x="209.2" y="181.2">11</text>
<text x="214.2" y="182.4">11</text>
<text x="214.2" y="184.9">12</text>
<text x="226" y="182.4">3V3</text>
<text x="227.4" y="184.9">13</text>
<text x="232.5" y="183.8">13</text>
<text x="232.5" y="181.2">3V3</text>
</g>
<g font-size="1.8" fill="#808080">
<text x="244.8" y="57.2" transform="rotate(-90 244.8 57.2)">D8</text>
<text x="251.2" y="57.2" transform="rotate(-90 251.2 57.2)">1N4148</text>
<text x="213.1" y="65.8" transform="rotate(-90 213.1 65.8)">D7</text>
<text x="206.7" y="72.5" transform="rotate(-90 206.7 72.5)">P6KE16CA</text>
<text x="244.8" y="105.4" transform="rotate(-90 244.8 105.4)">D6</text>
<text x="251.2" y="105.4" transform="rotate(-90 251.2 105.4)">1N4148</text>
<text x="213.1" y="111.5" transform="rotate(-90 213.1 111.5)">D5</text>
<text x="206.7" y="118.2" transform="rotate(-90 206.7 118.2)">P6KE16CA</text>
<text x="72.2" y="171.4" transform="rotate(-90 72.2 171.4)">D1</text>
<text x="78.5" y="168.9" transform="rotate(-90 78.5 168.9)">1N4148</text>
<text x="97.5" y="171.4" transform="rotate(-90 97.5 171.4)">D2</text>
<text x="103.9" y="168.9" transform="rotate(-90 103.9 168.9)">1N4148</text>
<text x="122.9" y="171.4" transform="rotate(-90 122.9 171.4)">D3</text>
<text x="129.3" y="168.9" transform="rotate(-90 129.3 168.9)">1N4148</text>
<text x="148.3" y="171.4" transform="rotate(-90 148.3 171.4)">D4</text>
<text x="154.7" y="168.9" transform="rotate(-90 154.7 168.9)">1N4148</text>
</g>
</svg>
